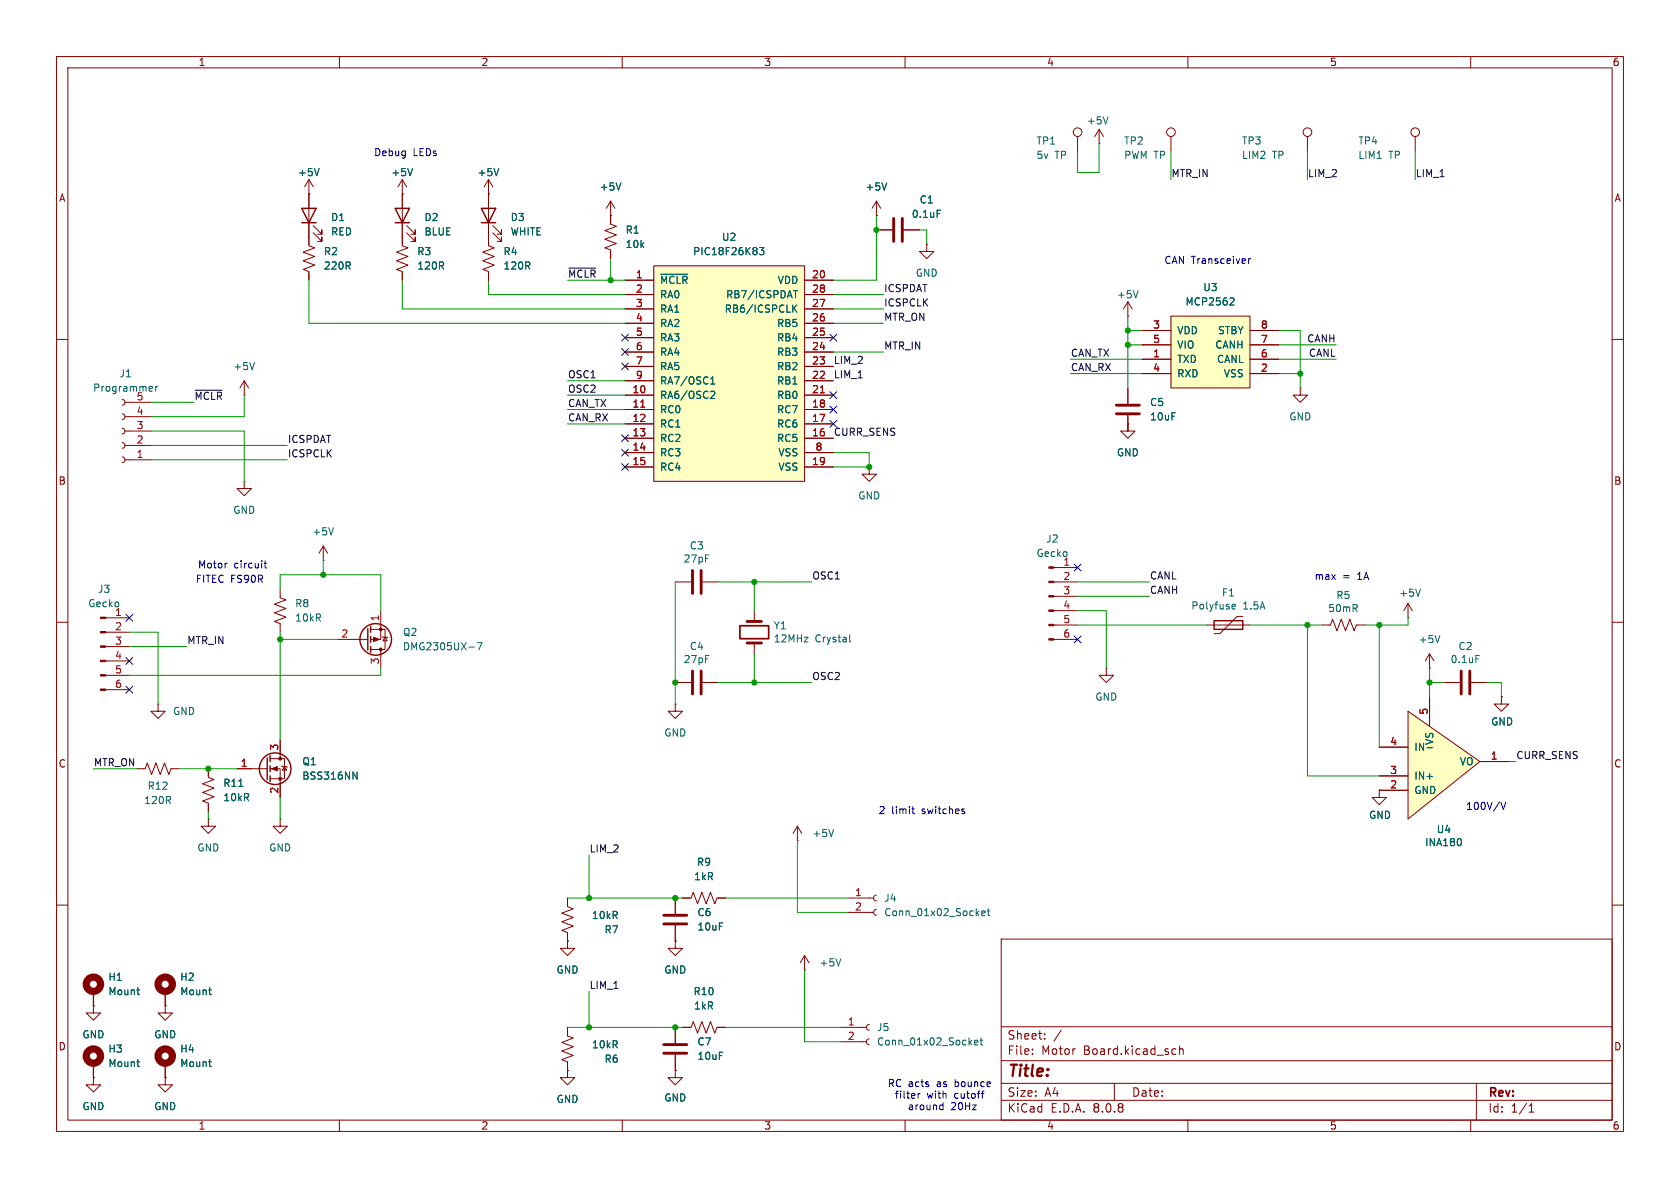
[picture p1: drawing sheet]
<svg xmlns="http://www.w3.org/2000/svg" width="297mm" height="210mm" viewBox="0 0 297 210" stroke-linecap="round" stroke-linejoin="round" font-family="sans-serif">
<g fill="none" stroke="#840000" stroke-width=".18">
<path d="M10 10h277v190h-277zM12 12h273v186h-273zM60 10v2M110 10v2M160 10v2M210 10v2M260 10v2M10 60h2M229.9 68.6v1.3h1.2l-1.2 1.2-1.3-1.2h1.3M229.9 68.6h.1M285 60h2M10 110h2"/>
<path d="M18.6 119.4h4.3M18.6 116.8h4.3M18.6 114.3h4.3M18.6 111.8h4.3M18.6 109.2h4.3M49.5 104.1v1.6l1 .3-2 .8 2 .8-2 .7 2 .8-2 .8 1 .3v1.6M59.7 113h5.3M65.5 111.3h2.6v3.5h-2.6M67.3 108v5h-1.8M67.3 114.8v3.3M67.6 112.5l.1 .1h.8l.1 .2M68.1 112.6l.4 .7h-.8z"/>
<path d="M213.4 110.5h7.6M219.7 109h-1l-3.1 3h-1M233.7 110.5h1.5l.4-1 .7 2 .8-2 .8 2 .7-2 .8 2 .4-1h1.5M248.9 109.2h.1M248.9 106.7l-.7 1.3M248.9 106.7v2.5M248.9 106.7l.8 1.3M285 110h2M18.6 121.9h4.3M265.4 123.2v1.3h1.3l-1.3 1.2-1.2-1.2h1.2M265.4 123.2h.1M36.8 144.8v1.3h1.3l-1.3 1.2-1.2-1.2h1.2"/>
<path d="M36.8 144.8h.1M120.6 158.8h1.6l.4-1.1 .7 2.1 .8-2.1 .7 2.1 .8-2.1 .8 2.1 .3-1h1.6M10 160h2M177 166h108v32h-108zM285 160h2M60 198v2M110 198v2M160 198v2M177 194.5h108M177 191.5h108M177 187.5h108M177 181.5h108"/>
<path d="M182.5 186.3v.1M182.5 185.5v.1M184.7 183.6v.1M184.7 182.8v.1M187.6 182.1l-1.3 2M197 191.5v3M207.5 185.4l.4 .1M207.9 186.3l-.4 .1M208.5 185.5l.2-.1 .4 .1 .1 .9M208.5 184.9v1.5M210 198v2M260 198v2"/>
<path d="M261 191.5v6.5M270.3 196.6h.9M270.3 195.5l.4-.4v1.5"/>
</g>
<g fill="none" stroke="#840000" stroke-width=".25">
<path d="M65 111.1v3.8M65.5 110.7v1.1M65.5 112.5v1M65.5 114.3v1M214.6 109.7h5.1v1.6h-5.1z"/>
<circle cx="66.4" cy="113" r="2.79"/>
</g>
<path d="M82.9 114.4h1M84.4 113.6h.8l-.5 1.3M217.8 107.5l.2 .2 .3-.1M217.8 107l.2-.2h.2l.2 .2v.1l-.6 .1M251.1 104.1l-.4 1.3" fill="none" stroke="#006464" stroke-width=".18"/>
<g fill="#840000" stroke="#840000" stroke-width=".18">
<path d="M66 112.6l1.1 .4-1.1 .4z"/>
<path d="M17.8 121.8h.8v.2h-.8z"/>
<path d="M17.8 119.3h.8v.2h-.8z"/>
<path d="M17.8 116.7h.8v.3h-.8z"/>
<path d="M17.8 114.2h.8v.2h-.8z"/>
<path d="M17.8 111.6h.8v.3h-.8z"/>
<path d="M17.8 109.1h.8v.2h-.8z"/>
<circle cx="67.3" cy="111.3" r=".25"/>
<circle cx="67.3" cy="114.8" r=".25"/>
</g>
<path d="M248.9 125.7l12.7 8.9-12.7 10.2z" fill="#ffffc2"/>
<path d="M243.8 139.7v1.3h1.3l-1.3 1.2-1.2-1.2h1.2M243.8 139.7h.1M243.8 139.7h5.1M243.8 137.2h5.1M243.8 132.1h5.1M248.9 125.7l12.7 8.9-12.7 10.2zM252.7 123.2v5.1M261.6 134.6h5.1" fill="none" stroke="#840000" stroke-width=".18"/>
<path d="M258.2 148.4l.2 .3-.2 .7" fill="none" stroke="#006464" stroke-width=".18"/>
<path d="M115.6 47h26.6v38.1h-26.6z" fill="#ffffc2"/>
<g fill="none" stroke="#840000" stroke-width=".18">
<path d="M54.6 31.8v11.6l1 .4-2 .8 2 .7-2 .8 2 .8-2 .7 1 .4v1.5M54.6 34.3h.1M54.6 31.8l-.8 1.2M54.6 31.8l.8 1.2M55.4 39.9l1.5 1.5v-.8v.8h-.8M71.1 31.8v11.6l1 .4-2 .8 2 .7-2 .8 2 .8-2 .7 1 .4v1.5M71.1 34.3h.1M71.1 31.8l-.7 1.2M71.1 31.8l.8 1.2M71.9 39.9l1.5 1.5v-.8v.8h-.8M86.4 31.8v11.6l1 .4-2.1 .8 2.1 .7-2.1 .8 2.1 .8-2.1 .7 1.1 .4v1.5M86.4 34.3h.1"/>
<path d="M86.4 31.8l-.8 1.2M86.4 31.8l.7 1.2M87.1 39.9l1.5 1.5v-.8v.8h-.7M107.9 35.6v4l1.1 .4-2.1 .8 2.1 .7-2.1 .8 2.1 .8-2.1 .7 1 .4v1.5M107.9 38.1h.1M107.9 35.6l-.7 1.2M107.9 35.6l.8 1.2M154.9 38.1h.1M154.9 35.6l-.7 1.2M154.9 35.6v2.5M154.9 35.6l.8 1.2M190.5 24.1v2.6"/>
<path d="M194.3 25.4h.1M194.3 22.9l-.8 1.2M194.3 22.9v2.5M194.3 22.9l.8 1.2M207 24.1v2.6M231.1 24.1v2.6M250.2 24.1v2.6M55.4 41.1l1.5 1.6v-.8v.8h-.8M71.9 41.1l1.5 1.6v-.8v.8h-.8M87.1 41.1l1.5 1.6v-.8v.8h-.7M110.5 49.5h5.1M110.5 52.1h5.1"/>
<path d="M110.5 59.7h5.1M110.5 57.2h5.1M110.5 54.6h5.1M115.6 47h26.6v38.1h-26.6zM142.2 49.5h5.1M142.2 52.1h5.1M142.2 59.7h5.1M142.2 57.2h5.1M142.2 54.6h5.1M154.9 40.6h2.8M159.8 40.6h2.8M163.8 43.2v1.3h1.3l-1.3 1.2-1.2-1.2h1.2"/>
<path d="M163.8 43.2h.1M199.4 55.9h.1M199.4 53.3l-.8 1.3M199.4 53.3v2.6M199.4 53.3l.8 1.3M21.6 70.6l.3 .2 .2 .3-.2 .4-.3 .1M21.6 73.2l.3 .1 .2 .4-.2 .3-.3 .2M21.6 75.7l.3 .1 .2 .4-.2 .4-.3 .1M21.6 78.2l.3 .2 .2 .3-.2 .4-.3 .1M22.1 71.1h4.6M22.1 73.7h4.6M22.1 76.2h4.6"/>
<path d="M22.1 78.7h4.6M43.2 69.9h.1M43.2 67.3l-.8 1.3M43.2 67.3v2.6M43.2 67.3l.7 1.3M110.5 69.9h5.1M110.5 72.4h5.1M110.5 74.9h5.1M110.5 77.5h5.1M110.5 67.3h5.1M110.5 64.8h5.1M110.5 62.2h5.1"/>
<path d="M142.2 69.9h5.1M142.2 72.4h5.1M142.2 74.9h5.1M142.2 77.5h5.1M142.2 67.3h5.1M142.2 64.8h5.1M142.2 62.2h5.1M199.4 73.4v2.8h-1.3l1.3 1.3 1.3-1.3h-1.3v-1.3M199.4 74.9h.1M199.4 68.6v2.8M21.6 80.8l.3 .1 .2 .4-.2 .3-.3 .2M22.1 81.3h4.6"/>
<path d="M43.2 85.1v1.3h1.2l-1.2 1.2-1.3-1.2h1.3M43.2 85.1h.1M57.1 99.1h.1M57.1 96.5l-.7 1.3M57.1 96.5v2.6M57.1 96.5l.8 1.3M110.5 80h5.1M110.5 82.6h5.1M142.2 80h5.1M142.2 82.6h5.1M153.7 82.6v1.2h1.2l-1.2 1.3-1.3-1.3h1.3M153.7 82.6h.1"/>
<path d="M119.4 102.9h2.8M124.2 102.9h2.8M133.3 108v1.9M133.3 113.7v1.9M186.3 102.9h4.2M186.3 113h4.2M186.3 110.5h4.2M186.3 108h4.2M186.3 105.4h4.2M186.3 100.3h4.2M195.6 118.1v1.3h1.2l-1.2 1.3-1.3-1.3h1.3M195.6 118.1h.1"/>
<path d="M252.7 118.1h.1M252.7 115.6l-.7 1.2M252.7 115.6v2.5M252.7 115.6l.8 1.2M24.1 135.9h1.6l.3-1 .8 2 .8-2 .7 2 .8-2 .7 2 .4-1h1.5M27.9 124.5v1.2h1.3l-1.3 1.3-1.2-1.3h1.2M27.9 124.5h.1M36.8 135.9v1.5l1 .4-2 .8 2 .7-2 .8 2 .7-2 .8 1 .4v1.5M41.9 135.9h5.3M47.8 135.9h1.7v5.1M47.8 134.1h2.5v3.6h-2.5M49.5 130.8v3.3"/>
<path d="M49.8 135.4l.1 .1h.8l.1 .1M50.3 135.5l.4 .6h-.8zM119.4 124.5v1.2h1.2l-1.2 1.3-1.3-1.3h1.3M119.4 124.5h.1M119.4 120.7h2.8M124.2 120.7h2.8M255.3 120.7h2.8M260.1 120.7h2.8M49.5 144.8v1.3h1.3l-1.3 1.2-1.2-1.2h1.2M49.5 144.8h.1M100.3 158.8v1.5l1 .4-2 .7 2 .8-2 .7 2 .8-2 .8 1 .3v1.6M119.4 158.8v2.7"/>
<path d="M141 148.6h.1M141 146.1l-.8 1.2M141 146.1v2.5M141 146.1l.7 1.2M149.9 158.8h4.5M154.9 158.2l-.3 .2-.2 .4 .2 .3 .3 .2M16.5 177.8v1.3h1.3l-1.3 1.2-1.3-1.2h1.3M16.5 177.8h.1M16.5 175.3v2.5M29.2 177.8v1.3h1.3l-1.3 1.2-1.3-1.2h1.3M29.2 177.8h.1M29.2 175.3v2.5"/>
<path d="M100.3 166.4v1.2h1.3l-1.3 1.3-1.2-1.3h1.2M100.3 166.4h.1M119.4 166.4v1.2h1.2l-1.2 1.3-1.3-1.3h1.3M119.4 166.4h.1M119.4 163.6v2.8M142.2 171.5h.1M142.2 168.9l-.7 1.3M142.2 168.9v2.6M142.2 168.9l.8 1.3M149.9 161.3h4.5M154.9 160.8l-.3 .1-.2 .4 .2 .3 .3 .2M16.5 190.5v1.3h1.3l-1.3 1.2-1.3-1.2h1.3"/>
<path d="M16.5 190.5h.1M16.5 188v2.5M29.2 190.5v1.3h1.3l-1.3 1.2-1.3-1.2h1.3M29.2 190.5h.1M29.2 188v2.5M100.3 181.6v1.5l1 .4-2 .8 2 .7-2 .8 2 .8-2 .7 1 .4v1.5M100.3 189.2v1.3h1.3l-1.3 1.3-1.2-1.3h1.2M100.3 189.2h.1M119.4 189.2v1.3h1.2l-1.2 1.3-1.3-1.3h1.3M119.4 189.2h.1M119.4 181.6v2.8M119.4 186.4v2.8"/>
<path d="M120.6 181.6h1.6l.4-1 .7 2 .8-2 .7 2 .8-2 .8 2 .3-1h1.6M148.6 181.6h4.6M148.6 184.2h4.6M153.7 183.6l-.4 .2-.1 .4 .1 .3 .4 .2M153.7 181.1l-.4 .2-.1 .3 .1 .4 .4 .1"/>
<circle cx="190.5" cy="23.4" r=".76"/>
<circle cx="207" cy="23.4" r=".76"/>
<circle cx="231.1" cy="23.4" r=".76"/>
<circle cx="250.2" cy="23.4" r=".76"/>
</g>
<g fill="none" stroke="#006464" stroke-width=".18">
<path d="M56.4 29.8l-.4 1.3M72.9 29.8l-.4 1.3M88.2 29.8l-.4 1.3M109.8 32.3l-.5 1.3M156.8 32.3l-.5 1.3M165.7 37.2h.6M195.9 20.6l-.4 1.3M116.8 48.5h4.8M134.3 43.8h.7l-.4 .4 .4 .2v.5l-.2 .1-.5-.1M140.2 53.9v1.3M140.3 51.4h.7M140.3 54.5l.6 .7"/>
<path d="M140.6 51.4v1.2M140.9 53.9l-.7 .7M201.2 51.4l-.4 1.2M26.8 68.3l.2 .3-.6 .1M26.9 69.1l-.1 .1M27.5 68.3v.9M27.9 68.3l-.4 .3M45 64.1l-.4 1.2M125.6 67.9h.8M125.6 67l.4-.4v1.3M125.8 69.2h.4l.2 .3-.8 .9h.8M59 93.3l-.5 1.3"/>
<path d="M150.2 112.2v1.1l.2 .2M254.5 112.3l-.4 1.3M260.9 115.9h.6M42.2 139h.7M62.4 136.5l.7 1.2v-1.2M147.4 146.6l-.5 1.3M24.2 175h.5M24.5 175.8h.2M36.9 175h.5M37.2 175.8h.2M148.6 169.5l-.4 1.3M173.6 161.4l.6-.1-.1-.2-.4-.1-.1 .2v.6h.5"/>
<path d="M174.5 161h.5M174.7 160.6v1.1l.3 .2M24.2 187.7h.5M24.5 188.5h.2M36.9 187.7h.5M37.2 188.5h.2M172.3 184.3l.6-.1-.1-.3h-.3l-.2 .2v.6h.5M173.3 183.9h.4M173.4 183.5v1l.3 .2"/>
</g>
<path d="M113.3 72h.7M145 69.4h.7" fill="none" stroke="#a90000" stroke-width=".18"/>
<g fill="none" stroke="#840000" stroke-width=".51">
<path d="M158 38.6v4.1M159.5 38.6v4.1M197.4 73.2h4M197.4 71.6h4M122.4 100.8v4.1M122.4 118.6v4.1M124 100.8v4.1M124 118.6v4.1M132.1 109.9h2.5M132.1 113.7h2.5M258.3 118.6v4.1M259.8 118.6v4.1"/>
<path d="M117.3 163.3h4.1M117.3 161.8h4.1M117.3 186.2h4.1M117.3 184.7h4.1"/>
</g>
<path d="M130.8 110.6h5.1v2.3h-5.1z" fill="none" stroke="#840000" stroke-width=".3"/>
<g fill="none" stroke="#840000" stroke-width=".25">
<path d="M53.3 36.8h2.6l-1.3 2.6zM53.3 39.4h2.6M69.8 36.8h2.6l-1.3 2.6zM69.8 39.4h2.6M85.1 36.8h2.5l-1.2 2.6zM85.1 39.4h2.5M47.2 134v3.8M47.8 133.6v1M47.8 135.4v1M47.8 137.2v1"/>
<circle cx="48.6" cy="135.9" r="2.79"/>
</g>
<g fill="#840000" stroke="#840000" stroke-width=".18">
<path d="M48 135.9l1-.4v.8z"/>
<path d="M185.4 112.9h.9v.3h-.9z"/>
<path d="M185.4 110.4h.9v.2h-.9z"/>
<path d="M185.4 107.8h.9v.3h-.9z"/>
<path d="M185.4 105.3h.9v.2h-.9z"/>
<path d="M185.4 102.7h.9v.3h-.9z"/>
<path d="M185.4 100.2h.9v.3h-.9z"/>
<circle cx="49.5" cy="137.7" r=".25"/>
<circle cx="49.5" cy="134.1" r=".25"/>
</g>
<g fill="none" stroke="#840000" stroke-width="1.3">
<circle cx="16.5" cy="174" r="1.27"/>
<circle cx="29.2" cy="174" r="1.27"/>
<circle cx="16.5" cy="186.7" r="1.27"/>
<circle cx="29.2" cy="186.7" r="1.27"/>
</g>
<path d="M207 55.9h14v12.7h-14z" fill="#ffffc2"/>
<g fill="none" stroke="#840000" stroke-width=".18">
<path d="M54.6 34.3h.1M54.6 34.3v2.5M54.6 39.4v3.8M71.1 34.3h.1M71.1 34.3v2.5M71.1 39.4v3.8M86.4 34.3h.1M86.4 34.3v2.5M86.4 39.4v3.8M107.9 38.1h.1M107.9 38.1v1.3M154.9 38.1h.1"/>
<path d="M54.6 48.3v1.2M71.1 48.3v1.2M86.4 48.3v1.2M107.9 44.5v1.2M110.5 49.5h5.1M110.5 52.1h5.1M110.5 59.7h5.1M110.5 57.2h5.1M110.5 54.6h5.1M142.2 49.5h5.1M142.2 52.1h5.1M142.2 59.7h5.1"/>
<path d="M142.2 57.2h5.1M142.2 54.6h5.1M154.9 40.6h2.8M159.8 40.6h2.8M201.9 58.4h5.1M207 55.9h14v12.7h-14zM221 58.4h5.1M110.5 69.9h5.1M110.5 72.4h5.1M110.5 74.9h5.1M110.5 77.5h5.1M110.5 67.3h5.1"/>
<path d="M110.5 64.8h5.1M110.5 62.2h5.1M142.2 69.9h5.1M142.2 72.4h5.1M142.2 74.9h5.1M142.2 77.5h5.1M142.2 67.3h5.1M142.2 64.8h5.1M142.2 62.2h5.1M199.4 74.9h.1M199.4 68.6v2.8M199.4 73.4v2.8"/>
<path d="M201.9 63.5h5.1M201.9 66h5.1M201.9 61h5.1M221 63.5h5.1M221 66h5.1M221 61h5.1M110.5 80h5.1M110.5 82.6h5.1M142.2 80h5.1M142.2 82.6h5.1M36.8 135.9v1.3M41.9 135.9h2.5"/>
<path d="M49.5 130.8v2.6M49.5 138.4v2.6M243.8 139.7h.1M243.8 139.7h5.1M243.8 137.2h5.1M243.8 132.1h5.1M252.7 123.2v5.1M261.6 134.6h5.1M265.4 123.2h.1M36.8 142.2v1.3M100.3 158.8v1.2M119.4 158.8v2.7"/>
<path d="M120.6 158.8h1.3M127 158.8h1.3M16.5 177.8h.1M16.5 175.3v2.5M29.2 177.8h.1M29.2 175.3v2.5M100.3 166.4h.1M100.3 165.1v1.3M119.4 166.4h.1M119.4 163.6v2.8M16.5 190.5h.1M16.5 188v2.5"/>
<path d="M29.2 190.5h.1M29.2 188v2.5M100.3 189.2h.1M100.3 181.6v1.3M100.3 188v1.2M119.4 189.2h.1M119.4 181.6v2.8M119.4 186.4v2.8M120.6 181.6h1.3M127 181.6h1.3"/>
</g>
<g fill="none" stroke="#006464" stroke-width=".18">
<path d="M56.4 29.8l-.4 1.3M72.9 29.8l-.4 1.3M88.2 29.8l-.4 1.3M109.8 32.3l-.5 1.3M156.8 32.3l-.5 1.3M165.7 37.2h.6M116.8 48.5h4.8M134.3 43.8h.7l-.4 .4 .4 .2v.5l-.2 .1-.5-.1M140.2 53.9v1.3M140.3 51.4h.7M140.3 54.5l.6 .7M140.6 51.4v1.2"/>
<path d="M140.9 53.9l-.7 .7M217.6 52.6l.4 .1 .2 .3-.8 .9h.8M125.6 67.9h.8M125.6 67l.4-.4v1.3M125.8 69.2h.4l.2 .3-.8 .9h.8M42.2 139h.7M62.4 136.5l.7 1.2v-1.2M258.2 148.4l.2 .3-.2 .7M24.2 175h.5M24.5 175.8h.2M36.9 175h.5M37.2 175.8h.2"/>
<path d="M24.2 187.7h.5M24.5 188.5h.2M36.9 187.7h.5M37.2 188.5h.2"/>
</g>
<path d="M100.6 47.4h4.7M34.5 69h4.8" fill="none" stroke="#0f0f0f" stroke-width=".18"/>
<g fill="none" stroke="#0000c2" stroke-width=".18">
<path d="M220.7 45.7v.9M221.1 45.7l-.4 .3M40 99.6h.2M46.7 99.6h.5M46.9 99.1v1.1l.3 .2M161.2 143h.5M161.4 142.6v1.1l.3 .1M170.4 143.4l.2 .2-.2 .2M170.4 143l.1 .1M265.3 141.8l.5 1.3 .4-1.3M162.3 193.3v.8M162.7 193.3l-.4 .2"/>
<path d="M166.4 195.3l.3 .1M166.7 194.9v1.3M166.7 196.1l-.3 .1M173.5 193.3h.5"/>
</g>
<g fill="none" stroke="#009600" stroke-width=".18">
<path d="M154.9 38.1v11.4h-7.6M194.3 25.4v5.1h-3.8v-3.8M207 26.7v5.1M231.1 26.7v5.1M250.2 26.7v5.1M54.6 49.5v7.7h55.9M71.1 49.5v5.1h39.4M86.4 49.5v2.6h24.1M100.3 49.5h10.2M107.9 45.7v3.8M147.3 52.1h8.9M147.3 57.2h8.9"/>
<path d="M147.3 54.6h8.9M162.6 40.6h1.2v2.6M199.4 55.9v12.7M199.4 58.4h2.5M226.1 58.4h3.8v10.2M26.7 76.2h16.5v8.9M26.7 78.7h24.1M26.7 71.1h7.6M43.2 69.9v3.8h-16.5M100.3 74.9h10.2M100.3 69.9h10.2M100.3 72.4h10.2"/>
<path d="M100.3 67.3h10.2M147.3 62.2h8.9M189.2 66h12.7M189.2 63.5h12.7M199.4 74.9v1.3M199.4 61h2.5M226.1 66h3.8M226.1 61h10.1M226.1 63.5h10.1M26.7 81.3h24.1M57.1 99.1v2.5M147.3 80h6.4v2.6h-6.4"/>
<path d="M22.9 111.8h5v12.7M22.9 114.3h10.1M49.5 104.1v-2.5h17.8v6.4M49.5 111.8v19M49.5 113h10.2M67.3 118.1v1.3h-44.4M119.4 102.9v21.6M127 102.9h16.5M133.3 102.9v5.1M133.3 115.6v5.1M190.5 110.5h22.9M190.5 102.9h12.7"/>
<path d="M190.5 105.4h12.7M190.5 108h5.1v10.1M221 110.5h12.7M231.1 110.5v26.7h12.7M243.8 110.5v21.6M248.9 109.2v1.3h-7.6M252.7 118.1v5.1M16.5 135.9h7.6M31.7 135.9h10.2M127 120.7h16.5M252.7 120.7h2.6M262.9 120.7h2.5v2.5"/>
<path d="M266.7 134.6h1.3M36.8 143.5v1.3M49.5 141v3.8M100.3 158.8h20.3M104.1 151.1v7.7M128.3 158.8h21.6M141 148.6v12.7h8.9M104.1 175.3v6.3M142.2 171.5v12.7h6.4M100.3 181.6h20.3M128.3 181.6h20.3"/>
</g>
<g fill="none" stroke="#000084" stroke-width=".18">
<path d="M109.9 59.1l1.2 1.2M111.1 59.1l-1.2 1.2M146.7 59.1l1.2 1.2M147.9 59.1l-1.2 1.2M109.9 79.4l1.2 1.2M109.9 76.9l1.2 1.2M109.9 61.6l1.2 1.2M109.9 64.2l1.2 1.2M111.1 79.4l-1.2 1.2M111.1 76.9l-1.2 1.2M111.1 61.6l-1.2 1.2M111.1 64.2l-1.2 1.2"/>
<path d="M146.7 69.2l1.2 1.3M146.7 71.8l1.2 1.2M146.7 74.3l1.2 1.2M147.9 69.2l-1.2 1.3M147.9 71.8l-1.2 1.2M147.9 74.3l-1.2 1.2M109.9 81.9l1.2 1.3M111.1 81.9l-1.2 1.3M189.9 99.7l1.2 1.2M191.1 99.7l-1.2 1.2M22.3 108.6l1.2 1.2M22.3 116.2l1.2 1.2"/>
<path d="M23.5 108.6l-1.2 1.2M23.5 116.2l-1.2 1.2M189.9 112.4l1.2 1.2M191.1 112.4l-1.2 1.2M22.3 121.3l1.2 1.2M23.5 121.3l-1.2 1.2"/>
</g>
<path d="M113.3 72h.7M145 69.4h.7" fill="none" stroke="#a90000" stroke-width=".18"/>
<g fill="#009600" stroke="#009600" stroke-width=".18">
<circle cx="119.4" cy="120.7" r=".46"/>
<circle cx="133.3" cy="102.9" r=".46"/>
<circle cx="133.3" cy="120.7" r=".46"/>
<circle cx="153.7" cy="82.6" r=".46"/>
<circle cx="154.9" cy="40.6" r=".46"/>
<circle cx="49.5" cy="113" r=".46"/>
<circle cx="36.8" cy="135.9" r=".46"/>
<circle cx="252.7" cy="120.7" r=".46"/>
<circle cx="243.8" cy="110.5" r=".46"/>
<circle cx="231.1" cy="110.5" r=".46"/>
<circle cx="57.1" cy="101.6" r=".46"/>
<circle cx="107.9" cy="49.5" r=".46"/>
<circle cx="199.4" cy="58.4" r=".46"/>
<circle cx="199.4" cy="61" r=".46"/>
<circle cx="229.9" cy="66" r=".46"/>
<circle cx="119.4" cy="158.8" r=".46"/>
<circle cx="104.1" cy="158.8" r=".46"/>
<circle cx="119.4" cy="181.6" r=".46"/>
<circle cx="104.1" cy="181.6" r=".46"/>
</g>
<text font-size="2.8" fill="#840000" x="178" y="190.9">Title:</text>
<g font-size="2.1" fill="#840000">
<text x="178" y="184">Sheet:</text>
<text x="178" y="186.7">File:</text>
<text x="184.1" y="186.7">Motor</text>
<text x="191.6" y="186.7">Board.kicad_sch</text>
<text x="178" y="196.9">KiCad</text>
<text x="178" y="194.1">Size:</text>
<text x="184.7" y="194.1">A4</text>
<text x="185.7" y="196.9">E.D.A.</text>
<text x="193.3" y="196.9">8.0.8</text>
<text x="200" y="194.1">Date:</text>
<text x="263" y="194.3">Rev:</text>
<text x="263" y="196.9">Id:</text>
<text x="267.1" y="196.9">1/1</text>
</g>
<g font-size="1.8" fill="#840000">
<text x="35" y="11.9">1</text>
<text x="85" y="11.9">2</text>
<text x="135" y="11.9">3</text>
<text x="185" y="11.9">4</text>
<text x="235" y="11.9">5</text>
<text x="285" y="11.9">6</text>
<text x="10.3" y="35.9">A</text>
<text x="285.3" y="35.9">A</text>
<text x="10.3" y="85.9">B</text>
<text x="285.3" y="85.9">B</text>
<text x="10.3" y="135.9">C</text>
<text x="285.3" y="135.9">C</text>
<text x="10.3" y="185.9">D</text>
<text x="285.3" y="185.9">D</text>
<text x="35" y="199.9">1</text>
<text x="85" y="199.9">2</text>
<text x="135" y="199.9">3</text>
<text x="185" y="199.9">4</text>
<text x="235" y="199.9">5</text>
<text x="285" y="199.9">6</text>
</g>
<g font-size="1.8" fill="#006464">
<text x="192" y="22.2">+5V</text>
<text x="183.1" y="25.8">TP1</text>
<text x="183.1" y="28.3">5v</text>
<text x="186.5" y="28.3">TP</text>
<text x="198.6" y="25.8">TP2</text>
<text x="198.6" y="28.3">PWM TP</text>
<text x="219.5" y="25.8">TP3</text>
<text x="219.5" y="28.3">LIM2</text>
<text x="224.9" y="28.3">TP</text>
<text x="240" y="25.8">TP4</text>
<text x="240" y="28.3">LIM1</text>
<text x="245.5" y="28.3">TP</text>
<text x="52.6" y="31.3">+5V</text>
<text x="69.1" y="31.3">+5V</text>
<text x="84.3" y="31.3">+5V</text>
<text x="105.9" y="33.9">+5V</text>
<text x="152.9" y="33.9">+5V</text>
<text x="58.4" y="39.3">D1</text>
<text x="58.4" y="41.8">RED</text>
<text x="74.9" y="39.3">D2</text>
<text x="74.9" y="41.8">BLUE</text>
<text x="90.2" y="39.3">D3</text>
<text x="90.2" y="41.8">WHITE</text>
<text x="110.5" y="41.5">R1</text>
<text x="161.1" y="38.7">0.1uF</text>
<text x="162.5" y="36.2">C1</text>
<text x="57.2" y="45.3">R2</text>
<text x="57.2" y="47.9">220R</text>
<text x="73.7" y="45.3">R3</text>
<text x="73.7" y="47.9">120R</text>
<text x="88.9" y="45.3">R4</text>
<text x="88.9" y="47.9">120R</text>
<text x="110.5" y="44">10k</text>
<text x="122.4" y="45.3">PIC18F26K83</text>
<text x="127.5" y="42.8">U2</text>
<text x="116.6" y="50.4">~{MCLR}</text>
<text x="116.6" y="52.9">RA0</text>
<text x="128.3" y="52.9">RB7/ICSPDAT</text>
<text x="137.4" y="50.4">VDD</text>
<text x="161.8" y="49.1">GND</text>
<text x="197.4" y="52.9">+5V</text>
<text x="212.6" y="51.7">U3</text>
<text x="116.6" y="55.5">RA1</text>
<text x="116.6" y="58">RA2</text>
<text x="128" y="55.5">RB6/ICSPCLK</text>
<text x="137.3" y="58">RB5</text>
<text x="208" y="59.3">VDD</text>
<text x="209.5" y="54.2">MCP2562</text>
<text x="215.2" y="59.3">STBY</text>
<text x="41.1" y="65.6">+5V</text>
<text x="116.6" y="60.6">RA3</text>
<text x="116.6" y="63.1">RA4</text>
<text x="116.6" y="65.6">RA5</text>
<text x="137.3" y="65.6">RB2</text>
<text x="137.3" y="63.1">RB3</text>
<text x="137.3" y="60.6">RB4</text>
<text x="208" y="64.4">TXD</text>
<text x="208" y="61.8">VIO</text>
<text x="214.7" y="61.8">CANH</text>
<text x="215" y="64.4">CANL</text>
<text x="16.3" y="69.4">Programmer</text>
<text x="21" y="66.9">J1</text>
<text x="116.6" y="70.7">RA6/OSC2</text>
<text x="116.6" y="68.2">RA7/OSC1</text>
<text x="137.3" y="70.7">RB0</text>
<text x="137.3" y="68.2">RB1</text>
<text x="203.2" y="72">C5</text>
<text x="208" y="66.9">RXD</text>
<text x="216.3" y="66.9">VSS</text>
<text x="116.6" y="73.3">RC0</text>
<text x="116.6" y="75.8">RC1</text>
<text x="137.3" y="75.8">RC6</text>
<text x="137.3" y="73.3">RC7</text>
<text x="203.2" y="74.5">10uF</text>
<text x="227.8" y="74.5">GND</text>
<text x="116.6" y="78.3">RC2</text>
<text x="116.6" y="80.9">RC3</text>
<text x="116.6" y="83.4">RC4</text>
<text x="137.3" y="78.3">RC5</text>
<text x="137.5" y="83.4">VSS</text>
<text x="137.5" y="80.9">VSS</text>
<text x="197.4" y="80.9">GND</text>
<text x="151.6" y="88.5">GND</text>
<text x="41.1" y="91">GND</text>
<text x="55.1" y="94.8">+5V</text>
<text x="120.8" y="99.6">27pF</text>
<text x="121.8" y="97.3">C3</text>
<text x="183.1" y="98.7">Gecko</text>
<text x="184.9" y="96.1">J2</text>
<text x="187.9" y="100.1">1</text>
<text x="15.5" y="107.5">Gecko</text>
<text x="17.2" y="105">J3</text>
<text x="52.1" y="107.5">R8</text>
<text x="210.5" y="108">Polyfuse</text>
<text x="215.9" y="105.6">F1</text>
<text x="219.7" y="108">1.5A</text>
<text x="236.1" y="106.1">R5</text>
<text x="247.3" y="105.7">+5V</text>
<text x="20.2" y="109">1</text>
<text x="52.1" y="110.1">10kR</text>
<text x="71.1" y="112.6">Q2</text>
<text x="136.7" y="111.5">Y1</text>
<text x="136.7" y="113.8">12MHz</text>
<text x="144.1" y="113.8">Crystal</text>
<text x="234.7" y="108.4">50mR</text>
<text x="250.7" y="113.9">+5V</text>
<text x="71.1" y="115.2">DMG2305UX-7</text>
<text x="120.8" y="117.4">27pF</text>
<text x="121.8" y="115.1">C4</text>
<text x="256.3" y="117.4">0.1uF</text>
<text x="257.7" y="115.1">C2</text>
<text x="193.5" y="124.1">GND</text>
<text x="30.5" y="126.6">GND</text>
<text x="117.3" y="130.4">GND</text>
<text x="253.6" y="131.8" transform="rotate(-90 253.6 131.8)">VS</text>
<text x="263.5" y="128.4">GND</text>
<text x="53.3" y="135.5">Q1</text>
<text x="249.9" y="132.9">IN-</text>
<text x="258" y="135.5">VO</text>
<text x="25.4" y="142.3">120R</text>
<text x="26" y="139.8">R12</text>
<text x="39.4" y="141.8">10kR</text>
<text x="39.4" y="139.3">R11</text>
<text x="53.3" y="138">BSS316NN</text>
<text x="249.9" y="140.6">GND</text>
<text x="249.9" y="138">IN+</text>
<text x="143.5" y="148.2">+5V</text>
<text x="241.9" y="145">GND</text>
<text x="251.8" y="149.8">INA180</text>
<text x="253.9" y="147.5">U4</text>
<text x="34.8" y="150.7">GND</text>
<text x="47.5" y="150.7">GND</text>
<text x="122.6" y="155.8">1kR</text>
<text x="123.1" y="153.3">R9</text>
<text x="156.2" y="159.6">J4</text>
<text x="104.5" y="162.7">10kR</text>
<text x="106.8" y="165.2">R7</text>
<text x="123.2" y="162.2">C6</text>
<text x="123.2" y="164.7">10uF</text>
<text x="156.2" y="162.2">Conn_01x02_Socket</text>
<text x="19.1" y="173.6">H1</text>
<text x="31.8" y="173.6">H2</text>
<text x="98.3" y="172.3">GND</text>
<text x="117.3" y="172.3">GND</text>
<text x="144.8" y="171">+5V</text>
<text x="19.1" y="176.1">Mount</text>
<text x="31.8" y="176.1">Mount</text>
<text x="122.5" y="176.1">R10</text>
<text x="122.6" y="178.7">1kR</text>
<text x="14.5" y="183.7">GND</text>
<text x="27.2" y="183.7">GND</text>
<text x="104.5" y="185.5">10kR</text>
<text x="123.2" y="185">C7</text>
<text x="154.9" y="182.5">J5</text>
<text x="154.9" y="185">Conn_01x02_Socket</text>
<text x="19.1" y="188.8">Mount</text>
<text x="19.1" y="186.3">H3</text>
<text x="31.8" y="188.8">Mount</text>
<text x="31.8" y="186.3">H4</text>
<text x="106.8" y="188.1">R6</text>
<text x="123.2" y="187.6">10uF</text>
<text x="14.5" y="196.4">GND</text>
<text x="27.2" y="196.4">GND</text>
<text x="98.3" y="195.2">GND</text>
<text x="117.3" y="194.9">GND</text>
</g>
<g font-size="1.8" fill="#0000c2">
<text x="66" y="27.7">Debug</text>
<text x="73" y="27.7">LEDs</text>
<text x="205.7" y="46.7">CAN Transceiver</text>
<text x="34.9" y="100.7">Motor</text>
<text x="41.3" y="100.7">circuit</text>
<text x="34.5" y="103.2">FITEC FS90R</text>
<text x="232.3" y="102.7">max</text>
<text x="237.3" y="102.7">=</text>
<text x="240.1" y="102.7">1A</text>
<text x="259.1" y="143.3">100V/V</text>
<text x="155.2" y="144.1">2</text>
<text x="157.6" y="144.1">limit</text>
<text x="163.1" y="144.1">switches</text>
<text x="156.8" y="192.4">RC acts</text>
<text x="158.1" y="194.4">filter</text>
<text x="160.4" y="196.5">around</text>
<text x="163.9" y="194.4">with</text>
<text x="165.7" y="192.4">as</text>
<text x="168.1" y="196.5">20Hz</text>
<text x="168.8" y="194.4">cutoff</text>
<text x="169.1" y="192.4">bounce</text>
</g>
<g font-size="1.8" fill="#0f0f0f">
<text x="207" y="31.4">MTR_IN</text>
<text x="231.1" y="31.4">LIM_2</text>
<text x="250.2" y="31.4">LIM_1</text>
<text x="100.3" y="49.2">~{MCLR}</text>
<text x="156.2" y="51.7">ICSPDAT</text>
<text x="156.2" y="54.3">ICSPCLK</text>
<text x="156.2" y="56.8">MTR_ON</text>
<text x="147.3" y="64.4">LIM_2</text>
<text x="156.2" y="61.9">MTR_IN</text>
<text x="189.2" y="63.2">CAN_TX</text>
<text x="189.2" y="65.7">CAN_RX</text>
<text x="231" y="60.6">CANH</text>
<text x="231.3" y="63.2">CANL</text>
<text x="34.3" y="70.8">~{MCLR}</text>
<text x="100.3" y="69.5">OSC2</text>
<text x="100.3" y="67">OSC1</text>
<text x="147.3" y="67">LIM_1</text>
<text x="100.3" y="74.6">CAN_RX</text>
<text x="100.3" y="72">CAN_TX</text>
<text x="147.3" y="77.1">CURR_SENS</text>
<text x="50.8" y="80.9">ICSPCLK</text>
<text x="50.8" y="78.4">ICSPDAT</text>
<text x="143.5" y="102.5">OSC1</text>
<text x="203.2" y="102.5">CANL</text>
<text x="203.2" y="105.1">CANH</text>
<text x="33" y="114">MTR_IN</text>
<text x="143.5" y="120.3">OSC2</text>
<text x="16.5" y="135.5">MTR_ON</text>
<text x="268" y="134.3">CURR_SENS</text>
<text x="104.1" y="150.8">LIM_2</text>
<text x="104.1" y="174.9">LIM_1</text>
</g>
<g font-size="1.8" fill="#a90000">
<text x="112.3" y="49.3">1</text>
<text x="112.3" y="51.8">2</text>
<text x="143.5" y="49.3">20</text>
<text x="143.5" y="51.8">28</text>
<text x="112.3" y="54.4">3</text>
<text x="112.3" y="56.9">4</text>
<text x="112.3" y="59.4">5</text>
<text x="143.5" y="59.4">25</text>
<text x="143.5" y="56.9">26</text>
<text x="143.5" y="54.4">27</text>
<text x="203.8" y="58.2">3</text>
<text x="222.8" y="58.2">8</text>
<text x="112.3" y="62">6</text>
<text x="112.3" y="64.5">7</text>
<text x="143.5" y="64.5">23</text>
<text x="143.5" y="62">24</text>
<text x="203.8" y="63.2">1</text>
<text x="203.8" y="65.8">4</text>
<text x="203.8" y="60.7">5</text>
<text x="222.8" y="65.8">2</text>
<text x="222.8" y="63.2">6</text>
<text x="222.8" y="60.7">7</text>
<text x="24.1" y="70.9">5</text>
<text x="111.7" y="69.6">10</text>
<text x="112.3" y="67.1">9</text>
<text x="143.5" y="69.6">21</text>
<text x="143.5" y="67.1">22</text>
<text x="24.1" y="75.9">3</text>
<text x="24.1" y="73.4">4</text>
<text x="111.7" y="72.1">11</text>
<text x="111.7" y="74.7">12</text>
<text x="111.7" y="77.2">13</text>
<text x="143.5" y="77.2">16</text>
<text x="143.5" y="74.7">17</text>
<text x="143.5" y="72.1">18</text>
<text x="24.1" y="81">1</text>
<text x="24.1" y="78.5">2</text>
<text x="111.7" y="79.8">14</text>
<text x="111.7" y="82.3">15</text>
<text x="143.5" y="82.3">19</text>
<text x="144.1" y="79.8">8</text>
<text x="187.9" y="102.6">2</text>
<text x="187.9" y="105.2">3</text>
<text x="187.9" y="107.7">4</text>
<text x="20.2" y="111.5">2</text>
<text x="60.3" y="112.8">2</text>
<text x="67.1" y="109.9" transform="rotate(-90 67.1 109.9)">1</text>
<text x="187.9" y="110.2">5</text>
<text x="187.9" y="112.8">6</text>
<text x="20.2" y="114">3</text>
<text x="20.2" y="116.6">4</text>
<text x="20.2" y="119.1">5</text>
<text x="67.1" y="117.5" transform="rotate(-90 67.1 117.5)">3</text>
<text x="20.2" y="121.7">6</text>
<text x="245.7" y="131.8">4</text>
<text x="252.5" y="126.4" transform="rotate(-90 252.5 126.4)">5</text>
<text x="42.5" y="135.6">1</text>
<text x="49.3" y="132.8" transform="rotate(-90 49.3 132.8)">3</text>
<text x="245.7" y="136.9">3</text>
<text x="263.5" y="134.4">1</text>
<text x="49.3" y="140.4" transform="rotate(-90 49.3 140.4)">2</text>
<text x="245.7" y="139.4">2</text>
<text x="151.1" y="158.5">1</text>
<text x="151.1" y="161">2</text>
<text x="149.8" y="181.4">1</text>
<text x="149.8" y="183.9">2</text>
</g>
</svg>
